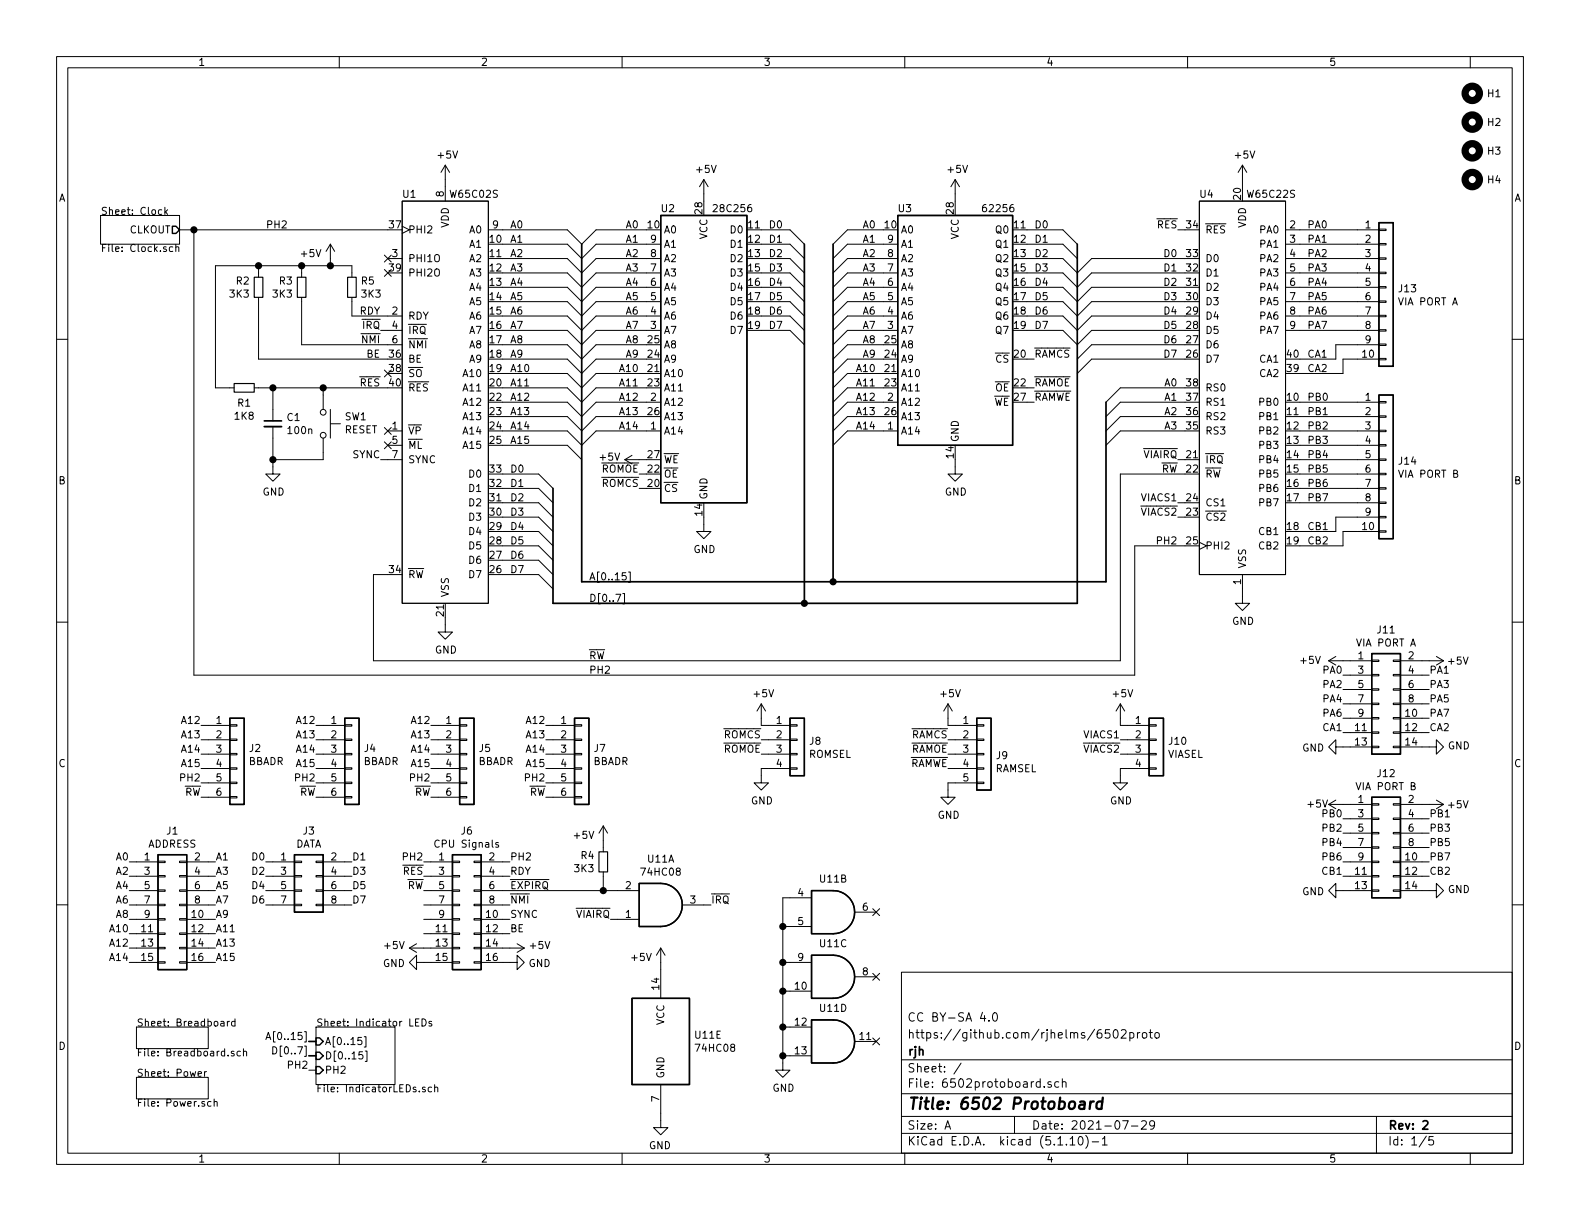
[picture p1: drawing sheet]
<svg xmlns="http://www.w3.org/2000/svg" width="279mm" height="216mm" viewBox="0 0 279 216" stroke-linecap="round" stroke-linejoin="round" font-family="sans-serif">
<g fill="none" stroke="#000" stroke-width=".18">
<path d="M10 10h259.4v195.9h-259.4zM12 12h255.4v191.9h-255.4zM60 10v2M110 10v2M160 10v2M210 10v2M260 10v2M17.8 38.1h13.9v5.1h-13.9zM28.6 37.1h-.4l-.2 .2 .1 .6h.5M29.2 36.7v1.2M29.3 37.4l.3 .5M29.6 37.1l-.4 .5"/>
<path d="M71.1 35.6h15.3v71.1h-15.3zM78.7 29.2v6.4M78.7 29.2l-.7 1.3M78.7 29.2l.8 1.3M124.5 31.8l-.8 1.2M124.5 31.8v3.8M124.5 31.8l.7 1.2M168.9 31.8l-.8 1.2M168.9 31.8v3.8M168.9 31.8l.8 1.2M212.1 35.6h15.2v66h-15.2zM219.7 29.2l-.8 1.3"/>
<path d="M219.7 29.2v3.8M219.7 29.2l.8 1.3M10 60h2M30.6 43.7l-.4-.1-.3 .3 .1 .5h.6M31.1 43.8l.2-.2 .3 .1v.8M31.1 43.2v1.3M31.7 40.6h36.9M34.3 40.6v78.8h166.4v-22.9h8.8M45.7 47v2M45.7 52.6v10.9h22.9M53.3 52.6v8.4h17.8M53.3 47v2"/>
<path d="M58.4 43.2v3.8M58.4 43.2l-.7 1.3M58.4 43.2l.8 1.3M62.2 52.6v3.3h8.9M62.2 49v-2h-24.1v21.6h3.3M67.3 58.4h3.8M68 47.7l1.2 1.2M68 45.1l1.2 1.2M68.6 45.7h2.5M69.2 47.7l-1.2 1.2M69.2 45.1l-1.2 1.2M71.1 40l1.3 .6-1.3 .7"/>
<path d="M86.4 40.6h13.9l2.6 2.6 2.5-2.6h8.9M88.9 55.9h11.4l2.6 2.5 2.5-2.5h11.4M88.9 45.7h11.4l2.6 2.6 2.5-2.6h11.4M88.9 58.4h11.4l2.6 2.6 2.5-2.6h11.4M88.9 53.3h11.4l2.6 2.6 2.5-2.6h11.4M88.9 50.8h11.4l2.6 2.5 2.5-2.5h11.4M88.9 48.3h11.4l2.6 2.5 2.5-2.5h11.4M88.9 43.2h11.4l2.6 2.5 2.5-2.5h11.4M134.6 55.9h5.1l2.5 2.5M134.6 45.7h5.1l2.5 2.6M134.6 58.4h5.1l2.5 2.6M134.6 40.6h5.1l2.5 2.6"/>
<path d="M134.6 53.3h5.1l2.5 2.6M134.6 50.8h5.1l2.5 2.5M134.6 48.3h5.1l2.5 2.5M134.6 43.2h5.1l2.5 2.5M156.2 40.6h-6.3l-2.6 2.6M158.7 55.9h-8.8l-2.6 2.5M158.7 45.7h-8.8l-2.6 2.6M158.7 58.4h-8.8l-2.6 2.6M158.7 53.3h-8.8l-2.6 2.6M158.7 50.8h-8.8l-2.6 2.5M158.7 48.3h-8.8l-2.6 2.5M158.7 43.2h-8.8l-2.6 2.5"/>
<path d="M181.6 55.9h6.4l2.5 2.5 2.5-2.5h16.5M181.6 45.7h6.4l2.5 2.6 2.5-2.6h16.5M181.6 58.4h6.4l2.5 2.6 2.5-2.6h16.5M181.6 40.6h6.4l2.5 2.6M181.6 53.3h6.4l2.5 2.6 2.5-2.6h16.5M181.6 50.8h6.4l2.5 2.5 2.5-2.5h16.5M181.6 48.3h6.4l2.5 2.5 2.5-2.5h16.5M181.6 43.2h6.4l2.5 2.5M208.3 40.6h1.2M227.3 55.9h16.5M227.3 45.7h16.5M227.3 58.4h16.5"/>
<path d="M227.3 40.6h16.5M227.3 53.3h16.5M227.3 50.8h16.5M227.3 48.3h16.5M227.3 43.2h16.5M243.8 55.8h1.3v.2h-1.3zM243.8 58.3h1.3v.2h-1.3zM243.8 53.2h1.3v.3h-1.3zM243.8 48.1h1.3v.3h-1.3zM243.8 45.6h1.3v.2h-1.3zM243.8 43.1h1.3v.2h-1.3zM243.8 40.5h1.3v.3h-1.3z"/>
<path d="M243.8 50.7h1.3v.2h-1.3zM267.4 60h2M45 68.6h23.6M48.3 75.4v8.4h1.2l-1.2 1.3-1.3-1.3h1.3M48.3 68.6v5.8M57.1 77.5v3.8h-8.8M57.1 68.6v3.8M58.4 74.9h1.8M58.4 72.4v5.1M68 65.4l1.2 1.2M68 78.1l1.2 1.2M68 75.6l1.2 1.2"/>
<path d="M68.6 76.2h2.5M68.6 78.7h2.5M69.2 65.4l-1.2 1.2M69.2 78.1l-1.2 1.2M69.2 75.6l-1.2 1.2M88.9 76.2h11.4l2.6 2.5 2.5-2.5h11.4M88.9 78.7h11.4l2.6 2.6M88.9 61h11.4l2.6 2.5 2.5-2.5h8.9M88.9 71.1h11.4l2.6 2.6 2.5-2.6h11.4M88.9 68.6h11.4l2.6 2.5 2.5-2.5h8.9M88.9 63.5h11.4l2.6 2.5 2.5-2.5h8.9M88.9 73.7h11.4l2.6 2.5 2.5-2.5h8.9"/>
<path d="M88.9 66h11.4l2.6 2.6 2.5-2.6h8.9M156.2 61h-6.3l-2.6 2.5M156.2 68.6h-6.3l-2.6 2.5M156.2 63.5h-6.3l-2.6 2.5M156.2 73.7h-6.3l-2.6 2.5M156.2 66h-6.3l-2.6 2.6M158.7 76.2h-8.8l-2.6 2.5M158.7 71.1h-8.8l-2.6 2.6M181.6 71.1h1.3M181.6 68.6h1.3M181.6 63.5h1.3M209.5 76.2h-11.4l-2.5 2.5"/>
<path d="M209.5 61h-16.5l-2.5 2.5M209.5 71.1h-11.4l-2.5 2.6M209.5 68.6h-11.4l-2.5 2.5M209.5 63.5h-16.5l-2.5 2.5M209.5 73.7h-11.4l-2.5 2.5M229.9 76.2h13.9M229.9 78.7h13.9M229.9 71.1h13.9M229.9 73.7h13.9M243.8 60.8h1.3v.3h-1.3zM243.8 63.4h1.3v.2h-1.3zM243.8 78.6h1.3v.3h-1.3z"/>
<path d="M243.8 76.1h1.3v.2h-1.3zM243.8 73.5h1.3v.3h-1.3zM243.8 71h1.3v.2h-1.3zM243.8 61h-7.6v2.5h-6.3M243.8 63.5h-6.3v2.5h-7.6M67.3 81.3h3.8M88.9 94h6.3l2.6 2.5M88.9 83.8h6.3l2.6 2.6M88.9 86.4h6.3l2.6 2.5M88.9 88.9h6.3l2.6 2.5M88.9 91.4h6.3l2.6 2.6M88.9 96.5h6.3l2.6 2.6"/>
<path d="M88.9 99.1h6.3l2.6 2.5M110.5 81.3h3.8M110.5 81.3l1.3 .7M111.8 80.5l-1.3 .8M113 83.8h1.3M113 86.4h1.3M124.5 91.4v2.6h1.2l-1.2 1.3-1.3-1.3h1.3M168.9 81.3v2.5h1.3l-1.3 1.3-1.3-1.3h1.3M208.3 81.3h1.2M208.3 88.9h1.2M208.3 91.4h1.2M209.5 83.8h-11.4v33h-132.1v-15.2h2.6"/>
<path d="M212.1 95.9l1.3 .6-1.3 .7M229.9 81.3h13.9M229.9 83.8h13.9M229.9 86.4h13.9M229.9 88.9h13.9M243.8 86.2h1.3v.3h-1.3zM243.8 88.8h1.3v.2h-1.3zM243.8 91.3h1.3v.3h-1.3zM243.8 93.9h1.3v.2h-1.3zM243.8 83.7h1.3v.2h-1.3zM243.8 81.2h1.3v.2h-1.3zM243.8 91.4h-7.6v2.6h-6.3"/>
<path d="M243.8 94h-6.3v2.5h-7.6M10 110h2M78.7 109.2v2.6h1.3l-1.3 1.2-1.2-1.2h1.2M88.9 101.6h6.3l2.6 2.5M110.1 105h.3v1.8h-.3M111.2 101.1h.3v1.9h-.3M219.7 101.6v5.1h1.3l-1.3 1.3-1.3-1.3h1.3M234.9 116.8h7.7M234.9 116.8l1.3 .8M236.2 116.1l-1.3 .7M237.5 119.4h5.1M242.6 119.3h1.2v.2h-1.2z"/>
<path d="M242.6 116.7h1.2v.3h-1.2zM246.4 119.3h1.2v.2h-1.2zM246.4 116.7h1.2v.3h-1.2zM247.6 116.8h7.7M247.6 119.4h5.1M254 116.1l1.3 .7M255.3 116.8l-1.3 .8M267.4 110h2M35.6 128.3h5M35.6 130.8h5M35.6 133.4h5M35.6 135.9h5"/>
<path d="M35.6 138.4h5M40.6 138.3h1.3v.3h-1.3zM40.6 135.8h1.3v.2h-1.3zM40.6 130.7h1.3v.2h-1.3zM40.6 128.1h1.3v.3h-1.3zM40.6 133.2h1.3v.3h-1.3zM55.9 128.3h5.1M55.9 130.8h5.1M55.9 133.4h5.1M55.9 135.9h5.1M55.9 138.4h5.1M61 138.3h1.2v.3h-1.2z"/>
<path d="M61 135.8h1.2v.2h-1.2zM61 130.7h1.2v.2h-1.2zM61 128.1h1.2v.3h-1.2zM61 133.2h1.2v.3h-1.2zM76.2 128.3h5.1M76.2 130.8h5.1M76.2 133.4h5.1M76.2 135.9h5.1M76.2 138.4h5.1M81.3 138.3h1.2v.3h-1.2zM81.3 135.8h1.2v.2h-1.2zM81.3 130.7h1.2v.2h-1.2z"/>
<path d="M81.3 128.1h1.2v.3h-1.2zM81.3 133.2h1.2v.3h-1.2zM96.5 128.3h5.1M96.5 130.8h5.1M96.5 133.4h5.1M96.5 135.9h5.1M96.5 138.4h5.1M101.6 138.3h1.3v.3h-1.3zM101.6 135.8h1.3v.2h-1.3zM101.6 130.7h1.3v.2h-1.3zM101.6 128.1h1.3v.3h-1.3zM101.6 133.2h1.3v.3h-1.3z"/>
<path d="M134.6 124.5v3.8h5.1M134.6 130.8h5.1M134.6 133.4h5.1M134.6 124.5l-.7 1.2M134.6 124.5l.8 1.2M139.7 135.8h1.3v.2h-1.3zM139.7 133.2h1.3v.3h-1.3zM139.7 128.1h1.3v.3h-1.3zM139.7 130.7h1.3v.2h-1.3zM139.7 135.9h-5.1v2.5h1.3l-1.3 1.3-1.3-1.3h1.3M167.6 124.5v3.8h5.1M167.6 130.8h5.1"/>
<path d="M167.6 133.4h5.1M167.6 135.9h5.1M167.6 124.5l-.7 1.2M167.6 124.5l.8 1.2M172.7 138.3h1.3v.3h-1.3zM172.7 135.8h1.3v.2h-1.3zM172.7 130.7h1.3v.2h-1.3zM172.7 128.1h1.3v.3h-1.3zM172.7 133.2h1.3v.3h-1.3zM172.7 138.4h-5.1v2.6h1.3l-1.3 1.2-1.2-1.2h1.2M198.1 124.5v3.8h5.1M198.1 130.8h5.1"/>
<path d="M198.1 133.4h5.1M198.1 124.5l-.7 1.2M198.1 124.5l.8 1.2M203.2 135.8h1.3v.2h-1.3zM203.2 133.2h1.3v.3h-1.3zM203.2 128.1h1.3v.3h-1.3zM203.2 130.7h1.3v.2h-1.3zM203.2 135.9h-5.1v2.5h1.3l-1.3 1.3-1.3-1.3h1.3M236.2 132.1v-1.3l-1.3 1.3 1.3 1.3v-1.3h6.4M237.5 127h5.1M237.5 129.5h5.1M237.5 121.9h5.1"/>
<path d="M237.5 124.5h5.1M242.6 129.4h1.2v.3h-1.2zM242.6 132h1.2v.2h-1.2zM242.6 126.9h1.2v.2h-1.2zM242.6 121.8h1.2v.2h-1.2zM242.6 124.3h1.2v.3h-1.2zM246.4 129.4h1.2v.3h-1.2zM246.4 132h1.2v.2h-1.2zM246.4 126.9h1.2v.2h-1.2zM246.4 121.8h1.2v.2h-1.2zM246.4 124.3h1.2v.3h-1.2zM247.6 132.1h6.4v-1.3l1.3 1.3-1.3 1.3v-1.3"/>
<path d="M247.6 127h5.1M247.6 129.5h5.1M247.6 121.9h5.1M247.6 124.5h5.1M10 160h2M22.9 152.4h5M22.9 154.9h5M22.9 157.5h5M27.9 157.4h1.3v.2h-1.3zM27.9 154.8h1.3v.3h-1.3zM27.9 152.3h1.3v.2h-1.3zM27.9 159.9h1.3v.2h-1.3z"/>
<path d="M31.7 157.4h1.3v.2h-1.3zM31.7 154.8h1.3v.3h-1.3zM31.7 152.3h1.3v.2h-1.3zM31.7 159.9h1.3v.2h-1.3zM33 152.4h5.1M33 154.9h5.1M33 157.5h5.1M35.6 141h5M40.6 140.8h1.3v.3h-1.3zM47 152.4h5.1M47 154.9h5.1M47 157.5h5.1"/>
<path d="M52.1 159.9h1.2v.2h-1.2zM52.1 157.4h1.2v.2h-1.2zM52.1 152.3h1.2v.2h-1.2zM52.1 154.8h1.2v.3h-1.2zM55.9 159.9h1.2v.2h-1.2zM55.9 157.4h1.2v.2h-1.2zM55.9 152.3h1.2v.2h-1.2zM55.9 154.8h1.2v.3h-1.2zM55.9 141h5.1M57.1 152.4h5.1M57.1 154.9h5.1M57.1 157.5h5.1"/>
<path d="M61 140.8h1.2v.3h-1.2zM74.9 152.4h5.1M74.9 154.9h5.1M74.9 157.5h5.1M76.2 141h5.1M80 157.4h1.3v.2h-1.3zM80 154.8h1.3v.3h-1.3zM80 152.3h1.3v.2h-1.3zM80 159.9h1.3v.2h-1.3zM81.3 140.8h1.2v.3h-1.2zM83.8 157.4h1.3v.2h-1.3zM83.8 154.8h1.3v.3h-1.3z"/>
<path d="M83.8 152.3h1.3v.2h-1.3zM83.8 159.9h1.3v.2h-1.3zM85.1 152.4h5.1M85.1 154.9h5.1M85.1 157.5h27.9M88.1 149h-.3l-.1 .1v.2l.4 .2v.3h-.4M96.5 141h5.1M101.6 140.8h1.3v.3h-1.3zM106.7 146.1v4.5M106.7 154.2v3.3M106.7 146.1l-.8 1.2M106.7 146.1l.7 1.2"/>
<path d="M143.5 158.8h-5.1v30.4h1.3l-1.3 1.3-1.2-1.3h1.2M234.9 142.2l1.3 .8M234.9 142.2h7.7M236.2 157.5v-1.3l-1.3 1.3 1.3 1.3v-1.3h6.4M236.2 141.5l-1.3 .7M237.5 152.4h5.1M237.5 154.9h5.1M237.5 144.8h5.1M237.5 147.3h5.1M237.5 149.9h5.1M242.6 154.8h1.2v.3h-1.2zM242.6 157.4h1.2v.2h-1.2z"/>
<path d="M242.6 152.3h1.2v.2h-1.2zM242.6 147.2h1.2v.2h-1.2zM242.6 144.7h1.2v.2h-1.2zM242.6 142.1h1.2v.3h-1.2zM242.6 149.7h1.2v.3h-1.2zM246.4 154.8h1.2v.3h-1.2zM246.4 157.4h1.2v.2h-1.2zM246.4 152.3h1.2v.2h-1.2zM246.4 147.2h1.2v.2h-1.2zM246.4 144.7h1.2v.2h-1.2zM246.4 142.1h1.2v.3h-1.2zM246.4 149.7h1.2v.3h-1.2z"/>
<path d="M247.6 157.5h6.4v-1.3l1.3 1.3-1.3 1.3v-1.3M247.6 152.4h5.1M247.6 154.9h5.1M247.6 142.2h7.7M247.6 144.8h5.1M247.6 147.3h5.1M247.6 149.9h5.1M254 141.5l1.3 .7M255.3 142.2l-1.3 .8M267.4 160h2M22.9 162.6h5M22.9 165.1h5"/>
<path d="M22.9 167.6h5M22.9 170.2h5M22.9 160h5M27.9 165h1.3v.2h-1.3zM27.9 167.5h1.3v.3h-1.3zM27.9 170.1h1.3v.2h-1.3zM27.9 162.4h1.3v.3h-1.3zM31.7 165h1.3v.2h-1.3zM31.7 167.5h1.3v.3h-1.3zM31.7 170.1h1.3v.2h-1.3zM31.7 162.4h1.3v.3h-1.3zM33 162.6h5.1"/>
<path d="M33 165.1h5.1M33 167.6h5.1M33 170.2h5.1M33 160h5.1M47 160h5.1M57.1 160h5.1M72.4 167.6h7.6M72.4 167.6l1.3 .8M73.7 170.2v-1.3l-1.3 1.3 1.3 1.3v-1.3h6.3M73.7 166.9l-1.3 .7M74.9 162.6h5.1M74.9 165.1h5.1"/>
<path d="M74.9 160h5.1M80 165h1.3v.2h-1.3zM80 167.5h1.3v.3h-1.3zM80 170.1h1.3v.2h-1.3zM80 162.4h1.3v.3h-1.3zM83.8 165h1.3v.2h-1.3zM83.8 167.5h1.3v.3h-1.3zM83.8 170.1h1.3v.2h-1.3zM83.8 162.4h1.3v.3h-1.3zM85.1 170.2h6.3v1.3l1.3-1.3-1.3-1.3v1.3M85.1 162.6h5.1M85.1 165.1h5.1"/>
<path d="M85.1 167.6h7.6M85.1 160h5.1M91.4 166.9l1.3 .7M92.7 167.6l-1.3 .8M107.9 162.6h5.1M116.8 167.6v8.9M116.8 167.6l-.7 1.3M116.8 167.6l.8 1.3M120.6 160h5.1M138.4 170.2h5.1M138.4 175.3h5.1M138.4 163.8h5.1"/>
<path d="M151.1 172.7h3.8M151.1 161.3h3.8M154.3 172.1l1.2 1.2M154.3 160.7l1.2 1.2M155.5 172.1l-1.2 1.2M155.5 160.7l-1.2 1.2M159.4 171.9h108v32h-108zM175.7 179.2l.2-.1a.81 .81 0 0 1 .6 .6 .81 .81 0 0 1-.3 .8l-.2 .1a.79 .79 0 0 1-.3-1.4zM24.1 181.6h12.7v3.8h-12.7zM24.1 190.5h12.7v3.8h-12.7zM35 189.9l.6-.1v-.3h-.4l-.2 .2 .1 .6h.5M36.2 189.5v.8"/>
<path d="M36.5 189.5l-.3 .2M37.3 194.8h-.3l-.3 .2 .1 .6h.5M37.9 194.9l.1-.1h.4v.8M37.9 194.3v1.3M39.1 180.6h.4l.1 .8M39.6 180.9h-.4l-.2 .2 .1 .3h.5M40.2 180.6v.8M40.6 180.6l-.4 .2M41.4 185.9h-.3l-.2 .2v.1l.5 .2v.3h-.5M41.6 180.6h-.4l-.3 .2 .2 .6h.5M41.6 180.2v1.2M42.5 185.9h-.3l-.3 .2 .1 .6h.5"/>
<path d="M43.1 186l.2-.1h.2l.1 .8M43.1 185.4v1.3M47 183.8l.4-1.3 .5 1.3M47.1 183.5h.7M48.2 185.1a.64 .64 0 0 1 .8 .6 .64 .64 0 0 1-.8 .7zM54.6 189.2h1.3M55.9 181.6h13.9v10.2h-13.9zM64.1 186h-.6l-.1 .6 .5-.1 .3 .2v.3l-.3 .2-.5-.1M64.4 183.3h.3v1.8h-.3M64.6 185.9h.3v1.8h-.3M73.5 180.8h.4M74.1 180.2h-.6v1.2h.6"/>
<path d="M74.6 180.2a.64 .64 0 0 1 .8 .6 .64 .64 0 0 1-.8 .6zM75.2 192.3l-.3-.1-.2 .2 .1 .2 .4 .1v.3h-.5M76.3 180.6h-.3l-.2 .2 .1 .1 .4 .2v.3h-.5M76.3 192.3l-.3-.1-.3 .3 .1 .5h.5M76.9 192.4l.1-.2 .3 .1 .1 .8M76.9 191.8v1.3M116.8 191.8v7.6h-1.2l1.2 1.3 1.3-1.3h-1.3M138.4 181.6h5.1M138.4 186.7h5.1M151.1 184.2h3.8M154.3 183.5l1.2 1.3M155.5 183.5l-1.2 1.3"/>
<path d="M159.4 197.4h108M159.4 193.4h108M159.4 187.4h108M167.1 199.7l.5-1.5 .5 1.5M167.2 199.2h.8M170 188l-1.3 1.9M174.9 180.4v.2M179.4 197.4v3M184.7 192.1v.2M185.9 191.3a.37 .37 0 0 0-.6 .2l.1 .2 .5 .1 .1 .2-.3 .3-.4-.1M187.2 191.3h-.4l-.3 .2 .1 .6 .2 .2 .4-.1M187.9 191.4v-.1a.37 .37 0 0 1 .6 .2v.8"/>
<path d="M187.9 190.8v1.5M194.7 182.1a.59 .59 0 0 0-.7 .6l.1 .7 .2 .2 .5-.2 .1-.5-.2-.2h-.4l-.3 .2M196.2 182.1h-.7l-.1 .7 .3-.1h.4l.2 .2-.1 .5-.2 .2-.6-.2M197 182.2l.2-.1a.81 .81 0 0 1 .6 .6 .81 .81 0 0 1-.3 .8l-.1 .1a.79 .79 0 0 1-.4-1.4zM198.3 182.2l.2-.1h.4l.2 .4-.9 1.1h.9M198.5 198.2h1l-.6 1.5M199.8 182.7l.4-.1 .3 .3-.1 .5-.2 .2-.4-.1M199.8 182.6v1.5M200.1 199.1h1.1M201.1 182.6v1M201.6 182.6l-.5 .3M201.9 198.3l.2-.1h.3l.3 .1v.3v.2l-.9 .9h.9"/>
<path d="M202.1 182.7l.2-.1 .4 .1v.7l-.2 .2-.4-.2zM203.2 182.6h.6M203.4 182.1v1.3l.4 .2M204.2 198.8l-.3 .3h-.3l-.3-.3v-.3l.2-.3h.4l.2 .1a1.13 1.13 0 0 1-.2 1.3l-.4 .1M204.3 182.7l.2-.1 .4 .1v.7l-.2 .2-.4-.2zM243.4 197.4v6.5M60 203.9v2M110 203.9v2M159.4 200.4h108M160 203.9v2M189.2 201.4l.5-.4v1.5M189.2 202.5h.9"/>
<path d="M190.9 201h.1a.8 .8 0 0 1 .5 .7 .8 .8 0 0 1-.5 .8 1 1 0 0 1-.1-1.5zM192 200.8a1.71 1.71 0 0 1 0 2.2M193.1 201.9h1.2M194.9 201.4l.5-.4v1.5M194.9 202.5h.9M210 203.9v2M252.2 200.9l-1.2 1.9M253.4 201h-.7v.7l.2-.2 .5 .1 .1 .2-.1 .5-.2 .2-.5-.2M260 203.9v2"/>
<circle cx="57.2" cy="77" r=".51"/>
<circle cx="57.2" cy="72.9" r=".51"/>
</g>
<path d="M102.9 43.2v59.7h92.7v-31.8M142.2 43.2v63.5M147.3 43.2v59.7M190.5 43.2v63.5h-92.7v-20.3M46.7 74.4h3.1M54.6 186.7h1.3M54.6 184.2h1.3M251.6 198.3l.3-.1h.3l.3 .4-.9 1.1h.9" fill="none" stroke="#000" stroke-width=".3"/>
<path d="M191 194.8h.8l-.1 1.3M191.8 195.2l-.7 .1a.4 .4 0 0 0-.3 .4 .4 .4 0 0 0 .3 .4l.6-.1M192.8 194.8l-.1 1.3M193.4 194.8a.55 .55 0 0 0-.6 .3M194.9 194.8a.68 .68 0 0 0-1 .3v.8l.3 .2 .6-.1M195 194.1l-.2 2" fill="none" stroke="#000" stroke-width=".41"/>
<g fill="none" stroke="#000" stroke-width=".25">
<path d="M116.8 38.1h15.3v50.8h-15.3zM158.7 38.1h20.4v40.6h-20.4zM243.8 39.4h2.6v25.4h-2.6zM30.5 40h.6l.6 .6-.6 .7h-.6zM243.8 69.9h2.6v25.4h-2.6zM242.6 115.6h5v17.8h-5zM40.6 127h2.6v15.2h-2.6zM61 127h2.5v15.2h-2.5zM81.3 127h2.5v15.2h-2.5zM101.6 127h2.5v15.2h-2.5zM139.7 127h2.5v10.2h-2.5zM172.7 127h2.6v12.7h-2.6z"/>
<path d="M203.2 127h2.5v10.2h-2.5zM27.9 151.1h5.1v20.4h-5.1zM52.1 151.1h5v10.2h-5zM80 151.1h5.1v20.4h-5.1zM113 156.2h3.8a3.8 3.8 0 0 1 3.8 3.8 3.8 3.8 0 0 1-3.8 3.8h-3.8zM143.5 157.5h3.8a3.8 3.8 0 0 1 3.8 3.8 3.8 3.8 0 0 1-3.8 3.8h-3.8zM242.6 141h5v17.8h-5zM111.8 176.5h10.1v15.3h-10.1zM143.5 168.9h3.8a3.8 3.8 0 0 1 3.8 3.8 3.8 3.8 0 0 1-3.8 3.8h-3.8zM55.9 183.5h.6l.6 .7-.6 .6h-.6zM55.9 186.1h.6l.6 .6-.6 .6h-.6zM55.9 188.6h.6l.6 .6-.6 .7h-.6z"/>
<path d="M143.5 180.3h3.8a3.8 3.8 0 0 1 3.8 3.9 3.8 3.8 0 0 1-3.8 3.8h-3.8z"/>
</g>
<g fill="none" stroke="#000" stroke-width="1.3">
<circle cx="260.4" cy="16.5" r="1.27"/>
<circle cx="260.4" cy="26.7" r="1.27"/>
<circle cx="260.4" cy="21.6" r="1.27"/>
<circle cx="260.4" cy="31.7" r="1.27"/>
</g>
<path d="M45 49h1.5v3.6h-1.5zM52.6 49h1.5v3.6h-1.5zM61.5 49h1.5v3.6h-1.5zM41.4 67.8h3.6v1.5h-3.6zM105.9 150.6h1.5v3.6h-1.5z" fill="none" stroke="#000" stroke-width=".2"/>
<path d="M46.7 75.4h3.1" fill="none" stroke="#000" stroke-width=".33"/>
<g fill="#000" stroke="#000" stroke-width=".25">
<circle cx="34.3" cy="40.6" r=".51"/>
<circle cx="45.7" cy="47" r=".51"/>
<circle cx="53.3" cy="47" r=".51"/>
<circle cx="58.4" cy="47" r=".51"/>
<circle cx="48.3" cy="68.6" r=".51"/>
<circle cx="57.2" cy="68.6" r=".51"/>
<circle cx="48.3" cy="81.3" r=".51"/>
<circle cx="142.2" cy="106.7" r=".51"/>
<circle cx="147.3" cy="102.9" r=".51"/>
<circle cx="106.7" cy="157.5" r=".51"/>
<circle cx="138.4" cy="170.2" r=".51"/>
<circle cx="138.4" cy="163.8" r=".51"/>
<circle cx="138.4" cy="175.3" r=".51"/>
<circle cx="138.4" cy="181.6" r=".51"/>
<circle cx="138.4" cy="186.7" r=".51"/>
</g>
<text font-size="2.8" x="160.4" y="196.2">Title: 6502 Protoboard</text>
<g font-size="2.1">
<text x="160.4" y="183.6">https://github.com/rjhelms/6502proto</text>
<text x="160.4" y="180.6">CC BY-SA 4.0</text>
<text x="160.4" y="189.6">Sheet: /</text>
<text x="160.4" y="186.6">rjh</text>
<text x="160.4" y="192.3">File: 6502protoboard.sch</text>
<text x="160.4" y="202.5">KiCad E.D.A. kicad (5.1.10)-1</text>
<text x="160.4" y="199.7">Size: A</text>
<text x="182.4" y="199.7">Date: 2021-07-29</text>
<text x="245.4" y="199.7">Rev: 2</text>
<text x="245.4" y="202.5">Id: 1/5</text>
</g>
<g font-size="1.8">
<text x="35" y="11.6">1</text>
<text x="85" y="11.6">2</text>
<text x="135" y="11.6">3</text>
<text x="185" y="11.6">4</text>
<text x="235" y="11.6">5</text>
<text x="263.1" y="17.2">H1</text>
<text x="263.1" y="22.3">H2</text>
<text x="77.5" y="28">+5V</text>
<text x="218.5" y="28">+5V</text>
<text x="263.1" y="27.4">H3</text>
<text x="10.4" y="35.6">A</text>
<text x="71.3" y="35">U1</text>
<text x="78.5" y="34.8" transform="rotate(-90 78.5 34.8)">8</text>
<text x="79.8" y="35">W65C02S</text>
<text x="123.2" y="30.6">+5V</text>
<text x="167.7" y="30.6">+5V</text>
<text x="212.2" y="35">U4</text>
<text x="219.5" y="35.3" transform="rotate(-90 219.5 35.3)">20</text>
<text x="220.8" y="35">W65C22S</text>
<text x="263.1" y="32.4">H4</text>
<text x="267.8" y="35.6">A</text>
<text x="17.8" y="38">Sheet: Clock</text>
<text x="22.9" y="41.3">CLKOUT</text>
<text x="47" y="40.4">PH2</text>
<text x="68.9" y="40.4">37</text>
<text x="72.1" y="41.3">PHI2</text>
<text x="79.4" y="40.3" transform="rotate(-90 79.4 40.3)">VDD</text>
<text x="83.1" y="41.3">A0</text>
<text x="87.1" y="40.4">9</text>
<text x="90.2" y="40.4">A0</text>
<text x="110.8" y="40.4">A0</text>
<text x="114.6" y="40.4">10</text>
<text x="117" y="37.5">U2</text>
<text x="117.3" y="41.3">A0</text>
<text x="124.2" y="37.8" transform="rotate(-90 124.2 37.8)">28</text>
<text x="126.4" y="37.5">28C256</text>
<text x="129.3" y="41.3">D0</text>
<text x="132.4" y="40.4">11</text>
<text x="135.9" y="40.4">D0</text>
<text x="152.7" y="40.4">A0</text>
<text x="156.5" y="40.4">10</text>
<text x="158.9" y="37.5">U3</text>
<text x="159.3" y="41.3">A0</text>
<text x="168.7" y="37.8" transform="rotate(-90 168.7 37.8)">28</text>
<text x="174.1" y="37.5">62256</text>
<text x="176.2" y="41.3">Q0</text>
<text x="179.4" y="40.4">11</text>
<text x="182.9" y="40.4">D0</text>
<text x="204.6" y="40.4">RES</text>
<text x="209.9" y="40.4">34</text>
<text x="213.1" y="41.3">RES</text>
<text x="220.3" y="40.3" transform="rotate(-90 220.3 40.3)">VDD</text>
<text x="222.9" y="41.3">PA0</text>
<text x="228.1" y="40.4">2</text>
<text x="231.1" y="40.4">PA0</text>
<text x="241.5" y="40.4">1</text>
<text x="17.8" y="44.6">File: Clock.sch</text>
<text x="53.3" y="45.5">+5V</text>
<text x="69.4" y="45.5">3</text>
<text x="72.1" y="46.4">PHI1O</text>
<text x="83.1" y="43.8">A1</text>
<text x="83.1" y="46.4">A2</text>
<text x="86.7" y="42.9">10</text>
<text x="86.7" y="45.5">11</text>
<text x="90.2" y="45.5">A2</text>
<text x="90.2" y="42.9">A1</text>
<text x="110.8" y="45.5">A2</text>
<text x="110.8" y="42.9">A1</text>
<text x="115.1" y="45.5">8</text>
<text x="115.1" y="42.9">9</text>
<text x="117.3" y="46.4">A2</text>
<text x="117.3" y="43.8">A1</text>
<text x="125.1" y="42.3" transform="rotate(-90 125.1 42.3)">VCC</text>
<text x="129.3" y="43.8">D1</text>
<text x="129.3" y="46.4">D2</text>
<text x="132.4" y="42.9">12</text>
<text x="132.4" y="45.5">13</text>
<text x="135.9" y="45.5">D2</text>
<text x="135.9" y="42.9">D1</text>
<text x="152.7" y="45.5">A2</text>
<text x="152.7" y="42.9">A1</text>
<text x="157" y="45.5">8</text>
<text x="157" y="42.9">9</text>
<text x="159.3" y="46.4">A2</text>
<text x="159.3" y="43.8">A1</text>
<text x="169.5" y="42.3" transform="rotate(-90 169.5 42.3)">VCC</text>
<text x="176.2" y="43.8">Q1</text>
<text x="176.2" y="46.4">Q2</text>
<text x="179.4" y="42.9">12</text>
<text x="179.4" y="45.5">13</text>
<text x="182.9" y="45.5">D2</text>
<text x="182.9" y="42.9">D1</text>
<text x="206" y="45.5">D0</text>
<text x="209.9" y="45.5">33</text>
<text x="213.1" y="46.4">D0</text>
<text x="222.9" y="43.8">PA1</text>
<text x="222.9" y="46.4">PA2</text>
<text x="228.1" y="42.9">3</text>
<text x="228.1" y="45.5">4</text>
<text x="231.1" y="45.5">PA2</text>
<text x="231.1" y="42.9">PA1</text>
<text x="241.5" y="42.9">2</text>
<text x="241.5" y="45.5">3</text>
<text x="40.7" y="52.6">3K3</text>
<text x="41.8" y="50.3">R2</text>
<text x="48.3" y="52.6">3K3</text>
<text x="49.4" y="50.3">R3</text>
<text x="63.9" y="50.3">R5</text>
<text x="64" y="52.6">3K3</text>
<text x="68.9" y="48">39</text>
<text x="72.1" y="48.9">PHI2O</text>
<text x="83.1" y="48.9">A3</text>
<text x="83.1" y="51.4">A4</text>
<text x="83.1" y="54">A5</text>
<text x="86.7" y="48">12</text>
<text x="86.7" y="50.5">13</text>
<text x="86.7" y="53.1">14</text>
<text x="90.2" y="53.1">A5</text>
<text x="90.2" y="50.5">A4</text>
<text x="90.2" y="48">A3</text>
<text x="110.8" y="53.1">A5</text>
<text x="110.8" y="50.5">A4</text>
<text x="110.8" y="48">A3</text>
<text x="115.1" y="53.1">5</text>
<text x="115.1" y="50.5">6</text>
<text x="115.1" y="48">7</text>
<text x="117.3" y="54">A5</text>
<text x="117.3" y="51.4">A4</text>
<text x="117.3" y="48.9">A3</text>
<text x="129.3" y="48.9">D3</text>
<text x="129.3" y="51.4">D4</text>
<text x="129.3" y="54">D5</text>
<text x="132.4" y="48">15</text>
<text x="132.4" y="50.5">16</text>
<text x="132.4" y="53.1">17</text>
<text x="135.9" y="53.1">D5</text>
<text x="135.9" y="50.5">D4</text>
<text x="135.9" y="48">D3</text>
<text x="152.7" y="50.5">A4</text>
<text x="152.7" y="53.1">A5</text>
<text x="152.7" y="48">A3</text>
<text x="157" y="53.1">5</text>
<text x="157" y="50.5">6</text>
<text x="157" y="48">7</text>
<text x="159.3" y="54">A5</text>
<text x="159.3" y="51.4">A4</text>
<text x="159.3" y="48.9">A3</text>
<text x="176.2" y="48.9">Q3</text>
<text x="176.2" y="51.4">Q4</text>
<text x="176.2" y="54">Q5</text>
<text x="179.4" y="48">15</text>
<text x="179.4" y="50.5">16</text>
<text x="179.4" y="53.1">17</text>
<text x="182.9" y="53.1">D5</text>
<text x="182.9" y="50.5">D4</text>
<text x="182.9" y="48">D3</text>
<text x="206" y="53.1">D3</text>
<text x="206" y="50.5">D2</text>
<text x="206" y="48">D1</text>
<text x="209.9" y="53.1">30</text>
<text x="209.9" y="50.5">31</text>
<text x="209.9" y="48">32</text>
<text x="213.1" y="54">D3</text>
<text x="213.1" y="51.4">D2</text>
<text x="213.1" y="48.9">D1</text>
<text x="222.9" y="48.9">PA3</text>
<text x="222.9" y="51.4">PA4</text>
<text x="222.9" y="54">PA5</text>
<text x="228.1" y="48">5</text>
<text x="228.1" y="50.5">6</text>
<text x="228.1" y="53.1">7</text>
<text x="231.1" y="50.5">PA4</text>
<text x="231.1" y="48">PA3</text>
<text x="231.1" y="53.1">PA5</text>
<text x="241.5" y="48">4</text>
<text x="241.5" y="50.5">5</text>
<text x="241.5" y="53.1">6</text>
<text x="247.4" y="51.7">J13</text>
<text x="63.6" y="55.6">RDY</text>
<text x="64.2" y="58.2">IRQ</text>
<text x="69.4" y="55.6">2</text>
<text x="69.4" y="58.2">4</text>
<text x="72.1" y="56.5">RDY</text>
<text x="72.1" y="59.1">IRQ</text>
<text x="83.1" y="56.5">A6</text>
<text x="83.1" y="59.1">A7</text>
<text x="86.7" y="55.6">15</text>
<text x="86.7" y="58.2">16</text>
<text x="90.2" y="58.2">A7</text>
<text x="90.2" y="55.6">A6</text>
<text x="110.8" y="55.6">A6</text>
<text x="110.8" y="58.2">A7</text>
<text x="115.1" y="58.2">3</text>
<text x="115.1" y="55.6">4</text>
<text x="117.3" y="59.1">A7</text>
<text x="117.3" y="56.5">A6</text>
<text x="129.3" y="56.5">D6</text>
<text x="129.3" y="59.1">D7</text>
<text x="132.4" y="55.6">18</text>
<text x="132.4" y="58.2">19</text>
<text x="135.9" y="58.2">D7</text>
<text x="135.9" y="55.6">D6</text>
<text x="152.7" y="58.2">A7</text>
<text x="152.7" y="55.6">A6</text>
<text x="157" y="58.2">3</text>
<text x="157" y="55.6">4</text>
<text x="159.3" y="59.1">A7</text>
<text x="159.3" y="56.5">A6</text>
<text x="176.2" y="56.5">Q6</text>
<text x="176.2" y="59.1">Q7</text>
<text x="179.4" y="55.6">18</text>
<text x="179.4" y="58.2">19</text>
<text x="182.9" y="58.2">D7</text>
<text x="182.9" y="55.6">D6</text>
<text x="206" y="58.2">D5</text>
<text x="206" y="55.6">D4</text>
<text x="209.9" y="58.2">28</text>
<text x="209.9" y="55.6">29</text>
<text x="213.1" y="59.1">D5</text>
<text x="213.1" y="56.5">D4</text>
<text x="222.9" y="56.5">PA6</text>
<text x="222.9" y="59.1">PA7</text>
<text x="228.1" y="55.6">8</text>
<text x="228.1" y="58.2">9</text>
<text x="231.1" y="58.2">PA7</text>
<text x="231.1" y="55.6">PA6</text>
<text x="241.5" y="55.6">7</text>
<text x="241.5" y="58.2">8</text>
<text x="247.5" y="54">VIA PORT A</text>
<text x="64.1" y="60.7">NMI</text>
<text x="64.8" y="63.2">BE</text>
<text x="68.9" y="63.2">36</text>
<text x="68.9" y="65.8">38</text>
<text x="69.4" y="60.7">6</text>
<text x="72.1" y="64.1">BE</text>
<text x="72.1" y="61.6">NMI</text>
<text x="83.1" y="61.6">A8</text>
<text x="83.1" y="64.1">A9</text>
<text x="86.7" y="60.7">17</text>
<text x="86.7" y="63.2">18</text>
<text x="86.7" y="65.8">19</text>
<text x="90.2" y="63.2">A9</text>
<text x="90.2" y="65.8">A10</text>
<text x="90.2" y="60.7">A8</text>
<text x="109.8" y="65.8">A10</text>
<text x="110.8" y="63.2">A9</text>
<text x="110.8" y="60.7">A8</text>
<text x="114.6" y="65.8">21</text>
<text x="114.6" y="63.2">24</text>
<text x="114.6" y="60.7">25</text>
<text x="117.3" y="64.1">A9</text>
<text x="117.3" y="61.6">A8</text>
<text x="151.7" y="65.8">A10</text>
<text x="152.7" y="63.2">A9</text>
<text x="152.7" y="60.7">A8</text>
<text x="156.5" y="65.8">21</text>
<text x="156.5" y="63.2">24</text>
<text x="156.5" y="60.7">25</text>
<text x="159.3" y="64.1">A9</text>
<text x="159.3" y="61.6">A8</text>
<text x="176.1" y="64.1">CS</text>
<text x="179.4" y="63.2">20</text>
<text x="182.9" y="63.2">RAMCS</text>
<text x="206" y="63.2">D7</text>
<text x="206" y="60.7">D6</text>
<text x="209.9" y="63.2">26</text>
<text x="209.9" y="60.7">27</text>
<text x="213.1" y="64.1">D7</text>
<text x="213.1" y="61.6">D6</text>
<text x="222.8" y="64.1">CA1</text>
<text x="227.6" y="65.8">39</text>
<text x="227.6" y="63.2">40</text>
<text x="231.1" y="65.8">CA2</text>
<text x="231.1" y="63.2">CA1</text>
<text x="241" y="63.2">10</text>
<text x="241.5" y="60.7">9</text>
<text x="42.1" y="71.9">R1</text>
<text x="63.7" y="68.3">RES</text>
<text x="68.9" y="68.3">40</text>
<text x="72.1" y="66.7">SO</text>
<text x="72.1" y="69.2">RES</text>
<text x="82.1" y="66.7">A10</text>
<text x="82.1" y="69.2">A11</text>
<text x="82.1" y="71.8">A12</text>
<text x="86.7" y="68.3">20</text>
<text x="86.7" y="70.9">22</text>
<text x="90.2" y="70.9">A12</text>
<text x="90.2" y="68.3">A11</text>
<text x="109.8" y="70.9">A12</text>
<text x="109.8" y="68.3">A11</text>
<text x="114.6" y="68.3">23</text>
<text x="115.1" y="70.9">2</text>
<text x="117.3" y="71.8">A12</text>
<text x="117.3" y="66.7">A10</text>
<text x="117.3" y="69.2">A11</text>
<text x="151.7" y="70.9">A12</text>
<text x="151.7" y="68.3">A11</text>
<text x="156.5" y="68.3">23</text>
<text x="157" y="70.9">2</text>
<text x="159.3" y="71.8">A12</text>
<text x="159.3" y="66.7">A10</text>
<text x="159.3" y="69.2">A11</text>
<text x="175.7" y="71.8">WE</text>
<text x="176" y="69.2">OE</text>
<text x="179.4" y="68.3">22</text>
<text x="179.4" y="70.9">27</text>
<text x="182.9" y="70.9">RAMWE</text>
<text x="182.9" y="68.3">RAMOE</text>
<text x="206" y="70.9">A1</text>
<text x="206" y="68.3">A0</text>
<text x="209.9" y="70.9">37</text>
<text x="209.9" y="68.3">38</text>
<text x="213.1" y="71.8">RS1</text>
<text x="213.1" y="69.2">RS0</text>
<text x="222.8" y="66.7">CA2</text>
<text x="222.9" y="71.8">PB0</text>
<text x="227.6" y="70.9">10</text>
<text x="231.1" y="70.9">PB0</text>
<text x="241.5" y="70.9">1</text>
<text x="41.6" y="74.2">1K8</text>
<text x="50.8" y="74.4">C1</text>
<text x="51.1" y="76.8">100n</text>
<text x="60.9" y="76.6">RESET</text>
<text x="61" y="74.3">SW1</text>
<text x="69.4" y="75.9">1</text>
<text x="72.1" y="76.8">VP</text>
<text x="82.1" y="74.3">A13</text>
<text x="82.1" y="76.8">A14</text>
<text x="86.7" y="73.4">23</text>
<text x="86.7" y="75.9">24</text>
<text x="90.2" y="75.9">A14</text>
<text x="90.2" y="73.4">A13</text>
<text x="109.8" y="75.9">A14</text>
<text x="109.8" y="73.4">A13</text>
<text x="114.6" y="73.4">26</text>
<text x="115.1" y="75.9">1</text>
<text x="117.3" y="76.8">A14</text>
<text x="117.3" y="74.3">A13</text>
<text x="151.7" y="75.9">A14</text>
<text x="151.7" y="73.4">A13</text>
<text x="156.5" y="73.4">26</text>
<text x="157" y="75.9">1</text>
<text x="159.3" y="76.8">A14</text>
<text x="159.3" y="74.3">A13</text>
<text x="206" y="75.9">A3</text>
<text x="206" y="73.4">A2</text>
<text x="209.9" y="75.9">35</text>
<text x="209.9" y="73.4">36</text>
<text x="213.1" y="76.8">RS3</text>
<text x="213.1" y="74.3">RS2</text>
<text x="222.9" y="74.3">PB1</text>
<text x="222.9" y="76.8">PB2</text>
<text x="227.6" y="73.4">11</text>
<text x="227.6" y="75.9">12</text>
<text x="231.1" y="75.9">PB2</text>
<text x="231.1" y="73.4">PB1</text>
<text x="241.5" y="73.4">2</text>
<text x="241.5" y="75.9">3</text>
<text x="62.4" y="81">SYNC</text>
<text x="69.4" y="78.5">5</text>
<text x="69.4" y="81">7</text>
<text x="72.1" y="79.4">ML</text>
<text x="72.1" y="81.9">SYNC</text>
<text x="82.1" y="79.4">A15</text>
<text x="86.7" y="78.5">25</text>
<text x="86.7" y="83.6">33</text>
<text x="90.2" y="83.6">D0</text>
<text x="90.2" y="78.5">A15</text>
<text x="106.2" y="81.5">+5V</text>
<text x="106.3" y="83.6">ROMOE</text>
<text x="114.6" y="83.6">22</text>
<text x="114.6" y="81">27</text>
<text x="117.3" y="81.9">WE</text>
<text x="168.7" y="81" transform="rotate(-90 168.7 81)">14</text>
<text x="169.5" y="78.2" transform="rotate(-90 169.5 78.2)">GND</text>
<text x="202.2" y="81">VIAIRQ</text>
<text x="205.3" y="83.6">RW</text>
<text x="209.9" y="81">21</text>
<text x="209.9" y="83.6">22</text>
<text x="213.1" y="81.9">IRQ</text>
<text x="222.9" y="79.4">PB3</text>
<text x="222.9" y="81.9">PB4</text>
<text x="227.6" y="78.5">13</text>
<text x="227.6" y="81">14</text>
<text x="227.6" y="83.6">15</text>
<text x="231.1" y="83.6">PB5</text>
<text x="231.1" y="81">PB4</text>
<text x="231.1" y="78.5">PB3</text>
<text x="241.5" y="78.5">4</text>
<text x="241.5" y="81">5</text>
<text x="241.5" y="83.6">6</text>
<text x="247.4" y="82.2">J14</text>
<text x="10.4" y="85.6">B</text>
<text x="46.4" y="87.6">GND</text>
<text x="83.1" y="89.5">D2</text>
<text x="83.1" y="87">D1</text>
<text x="83.1" y="84.5">D0</text>
<text x="86.7" y="88.6">31</text>
<text x="86.7" y="86.1">32</text>
<text x="90.2" y="88.6">D2</text>
<text x="90.2" y="86.1">D1</text>
<text x="106.5" y="86.1">ROMCS</text>
<text x="114.6" y="86.1">20</text>
<text x="117.3" y="87">CS</text>
<text x="117.3" y="84.5">OE</text>
<text x="125.1" y="88.4" transform="rotate(-90 125.1 88.4)">GND</text>
<text x="167.1" y="87.6">GND</text>
<text x="201.9" y="88.6">VIACS1</text>
<text x="209.9" y="88.6">24</text>
<text x="213.1" y="84.5">RW</text>
<text x="213.1" y="89.5">CS1</text>
<text x="222.9" y="84.5">PB5</text>
<text x="222.9" y="87">PB6</text>
<text x="222.9" y="89.5">PB7</text>
<text x="227.6" y="86.1">16</text>
<text x="227.6" y="88.6">17</text>
<text x="231.1" y="88.6">PB7</text>
<text x="231.1" y="86.1">PB6</text>
<text x="241.5" y="86.1">7</text>
<text x="241.5" y="88.6">8</text>
<text x="247.6" y="84.5">VIA PORT B</text>
<text x="267.8" y="85.6">B</text>
<text x="83.1" y="94.6">D4</text>
<text x="83.1" y="92.1">D3</text>
<text x="86.7" y="93.7">29</text>
<text x="86.7" y="91.2">30</text>
<text x="90.2" y="91.2">D3</text>
<text x="90.2" y="93.7">D4</text>
<text x="124.2" y="91.1" transform="rotate(-90 124.2 91.1)">14</text>
<text x="201.9" y="91.2">VIACS2</text>
<text x="209.9" y="91.2">23</text>
<text x="213.1" y="92.1">CS2</text>
<text x="222.8" y="94.6">CB1</text>
<text x="227.6" y="93.7">18</text>
<text x="231.1" y="93.7">CB1</text>
<text x="241" y="93.7">10</text>
<text x="241.5" y="91.2">9</text>
<text x="68.9" y="101.3">34</text>
<text x="83.1" y="99.7">D6</text>
<text x="83.1" y="97.2">D5</text>
<text x="86.7" y="101.3">26</text>
<text x="86.7" y="98.8">27</text>
<text x="86.7" y="96.3">28</text>
<text x="90.2" y="101.3">D7</text>
<text x="90.2" y="98.8">D6</text>
<text x="90.2" y="96.3">D5</text>
<text x="122.6" y="97.8">GND</text>
<text x="204.9" y="96.3">PH2</text>
<text x="209.9" y="96.3">25</text>
<text x="213.1" y="97.2">PHI2</text>
<text x="220.3" y="100.6" transform="rotate(-90 220.3 100.6)">VSS</text>
<text x="222.8" y="97.2">CB2</text>
<text x="227.6" y="96.3">19</text>
<text x="231.1" y="96.3">CB2</text>
<text x="72.1" y="102.2">RW</text>
<text x="79.4" y="105.7" transform="rotate(-90 79.4 105.7)">VSS</text>
<text x="83.1" y="102.2">D7</text>
<text x="104.1" y="106.4">D[0..7]</text>
<text x="104.1" y="102.6">A[0..15]</text>
<text x="219.5" y="103.4" transform="rotate(-90 219.5 103.4)">1</text>
<text x="78.5" y="108.9" transform="rotate(-90 78.5 108.9)">21</text>
<text x="217.9" y="110.5">GND</text>
<text x="243.6" y="112">J11</text>
<text x="76.9" y="115.6">GND</text>
<text x="104.1" y="119.1">PH2</text>
<text x="104.1" y="116.6">RW</text>
<text x="230.1" y="117.4">+5V</text>
<text x="234.1" y="119.1">PA0</text>
<text x="240.1" y="114.3">VIA PORT A</text>
<text x="240.2" y="116.6">1</text>
<text x="240.2" y="119.1">3</text>
<text x="249.1" y="116.6">2</text>
<text x="249.1" y="119.1">4</text>
<text x="252.7" y="119.1">PA1</text>
<text x="256.2" y="117.5">+5V</text>
<text x="133.4" y="123.3">+5V</text>
<text x="166.4" y="123.3">+5V</text>
<text x="196.9" y="123.3">+5V</text>
<text x="234.1" y="121.7">PA2</text>
<text x="234.1" y="124.2">PA4</text>
<text x="240.2" y="121.7">5</text>
<text x="240.2" y="124.2">7</text>
<text x="249.1" y="121.7">6</text>
<text x="249.1" y="124.2">8</text>
<text x="252.7" y="121.7">PA3</text>
<text x="252.7" y="124.2">PA5</text>
<text x="32.3" y="130.6">A13</text>
<text x="32.3" y="128">A12</text>
<text x="38.3" y="128">1</text>
<text x="38.3" y="130.6">2</text>
<text x="52.6" y="130.6">A13</text>
<text x="52.6" y="128">A12</text>
<text x="58.6" y="128">1</text>
<text x="58.6" y="130.6">2</text>
<text x="72.9" y="130.6">A13</text>
<text x="72.9" y="128">A12</text>
<text x="78.9" y="128">1</text>
<text x="78.9" y="130.6">2</text>
<text x="93.3" y="128">A12</text>
<text x="93.3" y="130.6">A13</text>
<text x="99.2" y="128">1</text>
<text x="99.2" y="130.6">2</text>
<text x="128" y="130.6">ROMCS</text>
<text x="137.3" y="128">1</text>
<text x="137.3" y="130.6">2</text>
<text x="143.2" y="131.7">J8</text>
<text x="161.2" y="130.6">RAMCS</text>
<text x="170.3" y="128">1</text>
<text x="170.3" y="130.6">2</text>
<text x="191.7" y="130.6">VIACS1</text>
<text x="200.8" y="128">1</text>
<text x="200.8" y="130.6">2</text>
<text x="206.8" y="131.7">J10</text>
<text x="234" y="129.3">CA1</text>
<text x="234.1" y="126.7">PA6</text>
<text x="239.7" y="129.3">11</text>
<text x="239.7" y="131.8">13</text>
<text x="240.2" y="126.7">9</text>
<text x="248.6" y="126.7">10</text>
<text x="248.6" y="129.3">12</text>
<text x="248.6" y="131.8">14</text>
<text x="252.7" y="126.7">PA7</text>
<text x="252.7" y="129.3">CA2</text>
<text x="10.4" y="135.6">C</text>
<text x="32.3" y="135.6">A15</text>
<text x="32.3" y="133.1">A14</text>
<text x="38.3" y="133.1">3</text>
<text x="38.3" y="135.6">4</text>
<text x="43.9" y="135.3">BBADR</text>
<text x="44.1" y="133">J2</text>
<text x="52.6" y="135.6">A15</text>
<text x="52.6" y="133.1">A14</text>
<text x="58.6" y="133.1">3</text>
<text x="58.6" y="135.6">4</text>
<text x="64.2" y="135.3">BBADR</text>
<text x="64.5" y="133">J4</text>
<text x="72.9" y="135.6">A15</text>
<text x="72.9" y="133.1">A14</text>
<text x="78.9" y="133.1">3</text>
<text x="78.9" y="135.6">4</text>
<text x="84.6" y="135.3">BBADR</text>
<text x="84.8" y="133">J5</text>
<text x="93.3" y="133.1">A14</text>
<text x="93.3" y="135.6">A15</text>
<text x="99.2" y="133.1">3</text>
<text x="99.2" y="135.6">4</text>
<text x="104.9" y="135.3">BBADR</text>
<text x="105.1" y="133">J7</text>
<text x="127.9" y="133.1">ROMOE</text>
<text x="137.3" y="133.1">3</text>
<text x="137.3" y="135.6">4</text>
<text x="143" y="134">ROMSEL</text>
<text x="160.8" y="135.6">RAMWE</text>
<text x="161.1" y="133.1">RAMOE</text>
<text x="170.3" y="133.1">3</text>
<text x="170.3" y="135.6">4</text>
<text x="175.9" y="136.6">RAMSEL</text>
<text x="176.2" y="134.2">J9</text>
<text x="191.7" y="133.1">VIACS2</text>
<text x="200.8" y="133.1">3</text>
<text x="200.8" y="135.6">4</text>
<text x="206.5" y="134">VIASEL</text>
<text x="230.3" y="132.9">GND</text>
<text x="243.6" y="137.4">J12</text>
<text x="256" y="132.5">GND</text>
<text x="267.8" y="135.6">C</text>
<text x="32.1" y="138.2">PH2</text>
<text x="32.6" y="140.7">RW</text>
<text x="38.3" y="138.2">5</text>
<text x="38.3" y="140.7">6</text>
<text x="52.5" y="138.2">PH2</text>
<text x="52.9" y="140.7">RW</text>
<text x="58.6" y="138.2">5</text>
<text x="58.6" y="140.7">6</text>
<text x="72.8" y="138.2">PH2</text>
<text x="73.3" y="140.7">RW</text>
<text x="78.9" y="138.2">5</text>
<text x="78.9" y="140.7">6</text>
<text x="93.1" y="138.2">PH2</text>
<text x="93.6" y="140.7">RW</text>
<text x="99.2" y="138.2">5</text>
<text x="99.2" y="140.7">6</text>
<text x="132.8" y="142.2">GND</text>
<text x="170.3" y="138.2">5</text>
<text x="196.3" y="142.2">GND</text>
<text x="231.3" y="142.8">+5V</text>
<text x="240.1" y="139.7">VIA PORT B</text>
<text x="240.2" y="142">1</text>
<text x="249.1" y="142">2</text>
<text x="256.2" y="142.9">+5V</text>
<text x="26.2" y="149.9">ADDRESS</text>
<text x="29.5" y="147.6">J1</text>
<text x="52.2" y="149.9">DATA</text>
<text x="53.6" y="147.6">J3</text>
<text x="77.3" y="149.9">CPU Signals</text>
<text x="81.6" y="147.6">J6</text>
<text x="101.6" y="148.3">+5V</text>
<text x="165.8" y="144.8">GND</text>
<text x="234.1" y="149.6">PB4</text>
<text x="234.1" y="147.1">PB2</text>
<text x="234.1" y="144.5">PB0</text>
<text x="240.2" y="144.5">3</text>
<text x="240.2" y="147.1">5</text>
<text x="240.2" y="149.6">7</text>
<text x="249.1" y="144.5">4</text>
<text x="249.1" y="147.1">6</text>
<text x="249.1" y="149.6">8</text>
<text x="252.7" y="149.6">PB5</text>
<text x="252.7" y="147.1">PB3</text>
<text x="252.7" y="144.5">PB1</text>
<text x="20.6" y="154.7">A2</text>
<text x="20.6" y="152.1">A0</text>
<text x="25.6" y="152.1">1</text>
<text x="25.6" y="154.7">3</text>
<text x="34.4" y="152.1">2</text>
<text x="34.4" y="154.7">4</text>
<text x="38.1" y="154.7">A3</text>
<text x="38.1" y="152.1">A1</text>
<text x="44.7" y="154.7">D2</text>
<text x="44.7" y="152.1">D0</text>
<text x="49.7" y="152.1">1</text>
<text x="49.7" y="154.7">3</text>
<text x="58.6" y="152.1">2</text>
<text x="58.6" y="154.7">4</text>
<text x="62.2" y="154.7">D3</text>
<text x="62.2" y="152.1">D1</text>
<text x="71.3" y="154.7">RES</text>
<text x="71.5" y="152.1">PH2</text>
<text x="77.6" y="152.1">1</text>
<text x="77.6" y="154.7">3</text>
<text x="86.5" y="152.1">2</text>
<text x="86.5" y="154.7">4</text>
<text x="90.2" y="152.1">PH2</text>
<text x="90.2" y="154.7">RDY</text>
<text x="101.7" y="154.2">3K3</text>
<text x="102.8" y="151.9">R4</text>
<text x="113.6" y="154.8">74HC08</text>
<text x="114.6" y="152.5">U11A</text>
<text x="234" y="154.7">CB1</text>
<text x="234.1" y="152.1">PB6</text>
<text x="239.7" y="154.7">11</text>
<text x="240.2" y="152.1">9</text>
<text x="248.6" y="152.1">10</text>
<text x="248.6" y="154.7">12</text>
<text x="252.7" y="154.7">CB2</text>
<text x="252.7" y="152.1">PB7</text>
<text x="20.6" y="159.8">A6</text>
<text x="20.6" y="157.2">A4</text>
<text x="25.6" y="157.2">5</text>
<text x="25.6" y="159.8">7</text>
<text x="34.4" y="157.2">6</text>
<text x="34.4" y="159.8">8</text>
<text x="38.1" y="159.8">A7</text>
<text x="38.1" y="157.2">A5</text>
<text x="44.7" y="159.8">D6</text>
<text x="44.7" y="157.2">D4</text>
<text x="49.7" y="157.2">5</text>
<text x="49.7" y="159.8">7</text>
<text x="58.6" y="157.2">6</text>
<text x="58.6" y="159.8">8</text>
<text x="62.2" y="157.2">D5</text>
<text x="62.2" y="159.8">D7</text>
<text x="72" y="157.2">RW</text>
<text x="77.6" y="157.2">5</text>
<text x="77.6" y="159.8">7</text>
<text x="86.5" y="157.2">6</text>
<text x="86.5" y="159.8">8</text>
<text x="90.2" y="157.2">EXPIRQ</text>
<text x="90.2" y="159.8">NMI</text>
<text x="110.6" y="157.2">2</text>
<text x="122.1" y="159.8">3</text>
<text x="125.7" y="159.8">IRQ</text>
<text x="141.1" y="158.5">4</text>
<text x="145.1" y="156.1">U11B</text>
<text x="152.6" y="161">6</text>
<text x="230.3" y="158.3">GND</text>
<text x="239.7" y="157.2">13</text>
<text x="248.6" y="157.2">14</text>
<text x="256" y="157.9">GND</text>
<text x="19.6" y="167.4">A12</text>
<text x="19.6" y="164.8">A10</text>
<text x="20.6" y="162.3">A8</text>
<text x="25.1" y="164.8">11</text>
<text x="25.1" y="167.4">13</text>
<text x="25.6" y="162.3">9</text>
<text x="34" y="162.3">10</text>
<text x="34" y="164.8">12</text>
<text x="34" y="167.4">14</text>
<text x="38.1" y="162.3">A9</text>
<text x="38.1" y="167.4">A13</text>
<text x="38.1" y="164.8">A11</text>
<text x="68.1" y="167.8">+5V</text>
<text x="77.1" y="164.8">11</text>
<text x="77.1" y="167.4">13</text>
<text x="77.6" y="162.3">9</text>
<text x="86" y="162.3">10</text>
<text x="86" y="164.8">12</text>
<text x="86" y="167.4">14</text>
<text x="90.2" y="164.8">BE</text>
<text x="90.2" y="162.3">SYNC</text>
<text x="93.8" y="167.8">+5V</text>
<text x="101.9" y="162.3">VIAIRQ</text>
<text x="110.6" y="162.3">1</text>
<text x="141.1" y="163.6">5</text>
<text x="145.1" y="167.5">U11C</text>
<text x="19.6" y="169.9">A14</text>
<text x="25.1" y="169.9">15</text>
<text x="34" y="169.9">16</text>
<text x="38.1" y="169.9">A15</text>
<text x="67.7" y="171">GND</text>
<text x="77.1" y="169.9">15</text>
<text x="86" y="169.9">16</text>
<text x="93.5" y="171">GND</text>
<text x="111.8" y="169.9">+5V</text>
<text x="141.1" y="169.9">9</text>
<text x="152.6" y="172.5">8</text>
<text x="116.6" y="175" transform="rotate(-90 116.6 175)">14</text>
<text x="140.6" y="175">10</text>
<text x="145.1" y="178.9">U11D</text>
<text x="10.4" y="185.6">D</text>
<text x="24.1" y="181.5">Sheet: Breadboard</text>
<text x="48.2" y="183.9">A[0..15]</text>
<text x="55.9" y="181.5">Sheet: Indicator LEDs</text>
<text x="57.4" y="184.8">A[0..15]</text>
<text x="117.5" y="181.3" transform="rotate(-90 117.5 181.3)">VCC</text>
<text x="123" y="183.7">U11E</text>
<text x="123.2" y="186">74HC08</text>
<text x="140.6" y="181.4">12</text>
<text x="152.1" y="183.9">11</text>
<text x="267.8" y="185.6">D</text>
<text x="24.1" y="186.8">File: Breadboard.sch</text>
<text x="24.1" y="190.4">Sheet: Power</text>
<text x="49.2" y="186.4">D[0..7]</text>
<text x="51.2" y="189">PH2</text>
<text x="57.4" y="187.3">D[0..15]</text>
<text x="57.4" y="189.9">PH2</text>
<text x="117.5" y="190.8" transform="rotate(-90 117.5 190.8)">GND</text>
<text x="140.6" y="186.4">13</text>
<text x="24.1" y="195.7">File: Power.sch</text>
<text x="55.9" y="193.1">File: IndicatorLEDs.sch</text>
<text x="116.6" y="194.8" transform="rotate(-90 116.6 194.8)">7</text>
<text x="136.6" y="193">GND</text>
<text x="114.8" y="203.2">GND</text>
<text x="35" y="205.5">1</text>
<text x="85" y="205.5">2</text>
<text x="135" y="205.5">3</text>
<text x="185" y="205.5">4</text>
<text x="235" y="205.5">5</text>
</g>
</svg>
